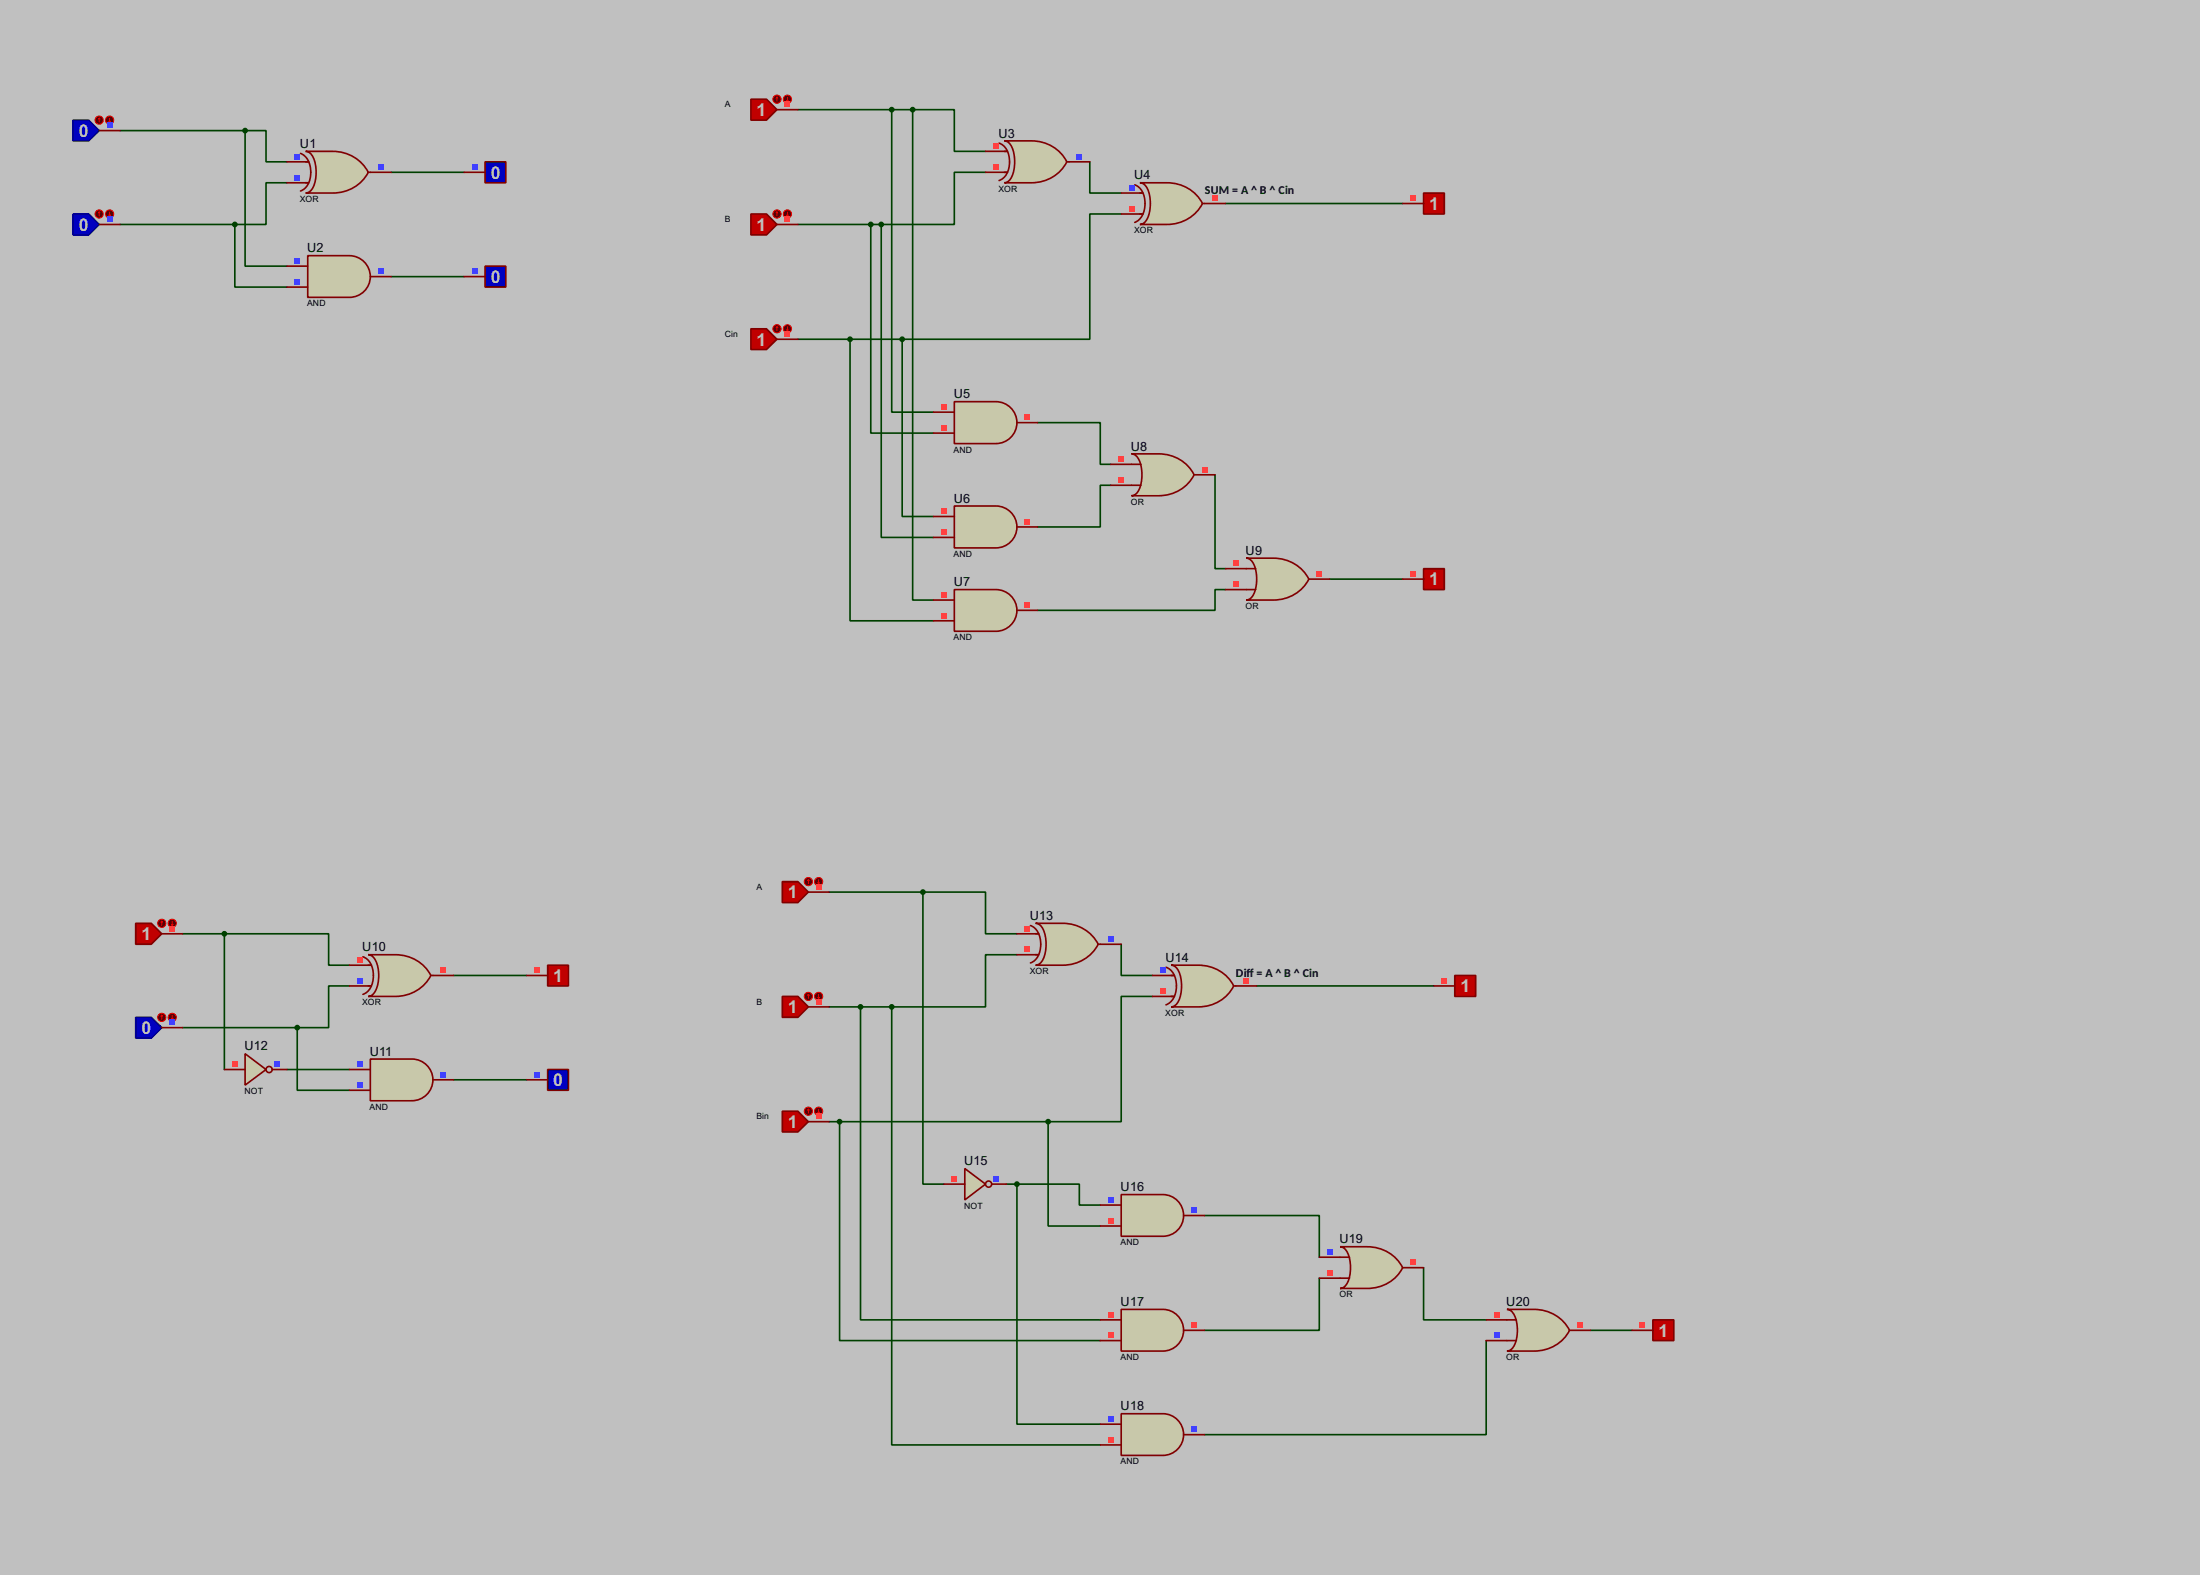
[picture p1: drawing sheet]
<svg xmlns="http://www.w3.org/2000/svg" width="536mm" height="383mm" viewBox="0 0 536 383" stroke-linecap="round" stroke-linejoin="round" font-family="sans-serif">
<path d="M0 0h535.9v383.5h-535.9z" fill="#c0c0c0"/>
<g fill="none" stroke="#004000" stroke-width=".4">
<path d="M29.3 31.8h30.4M59.7 31.8h5.1v7.6h5.1M59.7 31.8v33h10.2M194.4 26.7h27.9M217.2 26.7v73.7h10.2M222.3 26.7h10.2v10.2h7.6M222.3 26.7v119.4h5.1M265.5 39.4v7.6h7.6M29.3 54.7h27.9M57.2 54.7v15.2h12.7M69.9 44.5h-5.1v10.2h-7.6M95.3 42h17.8"/>
<path d="M194.4 54.7h20.3M212.1 54.7v50.8h15.3M214.7 54.7v76.2h12.7M240.1 42h-7.6v12.7h-17.8M273.1 52.1h-7.6v30.5h-45.7M298.5 49.6h43.2M95.3 67.4h17.8M194.4 82.6h25.4M207.1 82.6v68.6h20.3M219.8 82.6v43.2h7.6M252.8 102.9h15.2v10.2h2.6M270.6 118.2h-2.6v10.1h-15.2"/>
<path d="M296 115.6v22.9h2.5M298.5 143.6h-2.5v5h-43.2M323.9 141h17.8M202 217.2h22.8M224.8 217.2h15.3v10.2h7.6M224.8 217.2v71.1h5.1M44.5 227.4h10.2M54.7 227.4h25.4v7.6h5M54.7 227.4v33M110.5 237.5h17.8M247.7 232.5h-7.6v12.7h-22.9M273.1 229.9v7.6h7.6"/>
<path d="M44.5 250.2h27.9M72.4 250.2v15.3h12.7M85.1 240.1h-5v10.1h-7.7M202 245.2h15.2M209.6 245.2v76.2h58.4M217.2 245.2v106.6h50.8M280.7 242.6h-7.6v30.5h-17.8M306.1 240.1h43.2M69.9 260.4h15.2M110.5 262.9h17.8M202 273.1h53.3M204.5 273.1v53.3h63.5"/>
<path d="M255.3 273.1v25.4h12.7M245.2 288.3h2.5M247.7 288.3h15.2v5.1h5.1M247.7 288.3v58.5h20.3M293.4 296h28v10.1M321.4 311.2v12.7h-28M346.8 308.7v12.7h15.2M362 326.4v22.9h-68.6M387.4 323.9h10.2"/>
</g>
<path d="M17.8 29.3h3.8l2.6 2.5-2.6 2.5h-3.8z" fill-rule="evenodd" fill="#0000c0" stroke="#000080" stroke-width=".4"/>
<path d="M24.2 31.8h5.1" fill="none" stroke="#800000" stroke-width=".4"/>
<circle cx="24.1" cy="29.3" r="1" fill="#400000" stroke="#f00" stroke-width=".24"/>
<path d="M24.2 28.8l-.3 .2M24.2 28.8l.2 .2M24.2 28.8v1" fill="none" stroke="#f00" stroke-width=".24"/>
<circle cx="26.7" cy="29.3" r="1" fill="#400000" stroke="#f00" stroke-width=".24"/>
<path d="M26.5 29.5l.2 .3M26.7 28.8v1M27 29.5l-.3 .3" fill="none" stroke="#f00" stroke-width=".24"/>
<path d="M26.1 29.9h1.3v1.3h-1.3z" fill="#4040ff"/>
<path d="M17.8 52.1h3.8l2.6 2.6-2.6 2.5h-3.8z" fill-rule="evenodd" fill="#0000c0" stroke="#000080" stroke-width=".4"/>
<path d="M24.2 54.7h5.1" fill="none" stroke="#800000" stroke-width=".4"/>
<circle cx="24.1" cy="52.1" r="1" fill="#400000" stroke="#f00" stroke-width=".24"/>
<path d="M24.2 51.6l-.3 .3M24.2 51.6l.2 .3M24.2 51.6v1" fill="none" stroke="#f00" stroke-width=".24"/>
<circle cx="26.7" cy="52.1" r="1" fill="#400000" stroke="#f00" stroke-width=".24"/>
<path d="M26.5 52.4l.2 .2M26.7 51.6v1M27 52.4l-.3 .2" fill="none" stroke="#f00" stroke-width=".24"/>
<path d="M26.1 52.8h1.3v1.2h-1.3z" fill="#4040ff"/>
<path d="M74.5 36.9h6.6a9.6 9.6 0 0 1 8.6 5.1 9.6 9.6 0 0 1-8.6 5h-6.6a3.1 3.1 0 0 0 2.3-3.1 7.8 7.8 0 0 0-1.3-6.6z" fill-rule="evenodd" fill="#c8c8aa" stroke="#800000" stroke-width=".4"/>
<path d="M69.9 39.4h5.3M73.2 37.4a5.2 5.2 0 0 1 2.3 6.2 3.8 3.8 0 0 1-2.3 2.9M69.9 44.5h5.3M89.7 42h5.6" fill="none" stroke="#800000" stroke-width=".4"/>
<g fill="#4040ff">
<path d="M71.8 37.5h1.3v1.3h-1.3z"/>
<path d="M71.8 42.6h1.3v1.3h-1.3z"/>
<path d="M92.1 40.1h1.3v1.2h-1.3z"/>
</g>
<path d="M75 62.3h10.1a5.1 5.1 0 0 1 5.1 5 5.1 5.1 0 0 1-5.1 5.1h-10.1z" fill-rule="evenodd" fill="#c8c8aa" stroke="#800000" stroke-width=".4"/>
<path d="M69.9 64.8h5.1M69.9 69.9h5.1M90.2 67.4h5.1" fill="none" stroke="#800000" stroke-width=".4"/>
<g fill="#4040ff">
<path d="M71.8 62.9h1.3v1.3h-1.3z"/>
<path d="M71.8 68h1.3v1.3h-1.3z"/>
<path d="M92.1 65.5h1.3v1.2h-1.3z"/>
</g>
<g fill="#004000" stroke="#004000" stroke-width=".4">
<circle cx="59.7" cy="31.8" r=".5"/>
<circle cx="57.2" cy="54.7" r=".5"/>
</g>
<path d="M118.2 39.4h5v5.1h-5z" fill-rule="evenodd" fill="#0000c0" stroke="#800000" stroke-width=".4"/>
<path d="M113.1 42h5.1" fill="none" stroke="#800000" stroke-width=".4"/>
<path d="M115 40.1h1.3v1.2h-1.3z" fill="#4040ff"/>
<path d="M118.2 64.8h5v5.1h-5z" fill-rule="evenodd" fill="#0000c0" stroke="#800000" stroke-width=".4"/>
<path d="M113.1 67.4h5.1" fill="none" stroke="#800000" stroke-width=".4"/>
<path d="M115 65.5h1.3v1.2h-1.3z" fill="#4040ff"/>
<path d="M182.9 24.2h3.8l2.6 2.5-2.6 2.6h-3.8z" fill-rule="evenodd" fill="#c00000" stroke="#800000" stroke-width=".4"/>
<path d="M189.3 26.7h5.1" fill="none" stroke="#800000" stroke-width=".4"/>
<circle cx="189.2" cy="24.2" r="1" fill="#400000" stroke="#f00" stroke-width=".24"/>
<path d="M189.3 23.7l-.3 .2M189.3 23.7l.2 .2M189.3 23.7v1" fill="none" stroke="#f00" stroke-width=".24"/>
<circle cx="191.8" cy="24.2" r="1" fill="#400000" stroke="#f00" stroke-width=".24"/>
<path d="M191.6 24.4l.2 .3M191.8 23.7v1M192.1 24.4l-.3 .3" fill="none" stroke="#f00" stroke-width=".24"/>
<path d="M191.2 24.8h1.3v1.3h-1.3z" fill="#ff4040"/>
<path d="M182.9 52.1h3.8l2.6 2.6-2.6 2.5h-3.8z" fill-rule="evenodd" fill="#c00000" stroke="#800000" stroke-width=".4"/>
<path d="M189.3 54.7h5.1" fill="none" stroke="#800000" stroke-width=".4"/>
<circle cx="189.2" cy="52.1" r="1" fill="#400000" stroke="#f00" stroke-width=".24"/>
<path d="M189.3 51.6l-.3 .3M189.3 51.6l.2 .3M189.3 51.6v1" fill="none" stroke="#f00" stroke-width=".24"/>
<circle cx="191.8" cy="52.1" r="1" fill="#400000" stroke="#f00" stroke-width=".24"/>
<path d="M191.6 52.4l.2 .2M191.8 51.6v1M192.1 52.4l-.3 .2" fill="none" stroke="#f00" stroke-width=".24"/>
<path d="M191.2 52.8h1.3v1.2h-1.3z" fill="#ff4040"/>
<path d="M182.9 80.1h3.8l2.6 2.5-2.6 2.5h-3.8z" fill-rule="evenodd" fill="#c00000" stroke="#800000" stroke-width=".4"/>
<path d="M189.3 82.6h5.1" fill="none" stroke="#800000" stroke-width=".4"/>
<circle cx="189.2" cy="80.1" r="1" fill="#400000" stroke="#f00" stroke-width=".24"/>
<path d="M189.3 79.6l-.3 .2M189.3 79.6l.2 .2M189.3 79.6v1" fill="none" stroke="#f00" stroke-width=".24"/>
<circle cx="191.8" cy="80.1" r="1" fill="#400000" stroke="#f00" stroke-width=".24"/>
<path d="M191.8 79.6v1M191.6 80.3l.2 .3M192.1 80.3l-.3 .3" fill="none" stroke="#f00" stroke-width=".24"/>
<path d="M191.2 80.7h1.3v1.3h-1.3z" fill="#ff4040"/>
<path d="M244.7 34.3h6.6a9.5 9.5 0 0 1 8.6 5.1 9.5 9.5 0 0 1-8.6 5.1h-6.6a3.2 3.2 0 0 0 2.3-3.1 7.9 7.9 0 0 0-1.3-6.7z" fill-rule="evenodd" fill="#c8c8aa" stroke="#800000" stroke-width=".4"/>
<path d="M240.1 36.9h5.3M243.4 34.9a5.1 5.1 0 0 1 2.3 6.1 3.8 3.8 0 0 1-2.3 3M259.9 39.4h5.6M240.1 42h5.3" fill="none" stroke="#800000" stroke-width=".4"/>
<g fill="#ff4040">
<path d="M242 35h1.3v1.2h-1.3z"/>
<path d="M242 40.1h1.3v1.2h-1.3z"/>
</g>
<path d="M262.3 37.5h1.3v1.3h-1.3z" fill="#4040ff"/>
<path d="M277.7 44.5h6.6a9.6 9.6 0 0 1 8.6 5.1 9.6 9.6 0 0 1-8.6 5.1h-6.6a3.2 3.2 0 0 0 2.3-3.2 7.7 7.7 0 0 0-1.3-6.6z" fill-rule="evenodd" fill="#c8c8aa" stroke="#800000" stroke-width=".4"/>
<path d="M273.1 47h5.3M273.1 52.1h5.3M276.4 45a5.1 5.1 0 0 1 2.3 6.2 4 4 0 0 1-2.3 3M292.9 49.6h5.6" fill="none" stroke="#800000" stroke-width=".4"/>
<path d="M275 45.1h1.3v1.3h-1.3z" fill="#4040ff"/>
<g fill="#ff4040">
<path d="M275 50.2h1.3v1.3h-1.3z"/>
<path d="M295.3 47.7h1.3v1.2h-1.3z"/>
</g>
<path d="M346.8 47h5v5.1h-5z" fill-rule="evenodd" fill="#c00000" stroke="#800000" stroke-width=".4"/>
<path d="M341.7 49.6h5.1" fill="none" stroke="#800000" stroke-width=".4"/>
<path d="M343.6 47.7h1.3v1.2h-1.3z" fill="#ff4040"/>
<path d="M232.5 97.8h10.1a5.1 5.1 0 0 1 5.1 5.1 5.1 5.1 0 0 1-5.1 5.1h-10.1z" fill-rule="evenodd" fill="#c8c8aa" stroke="#800000" stroke-width=".4"/>
<path d="M227.4 100.4h5.1M227.4 105.5h5.1M247.7 102.9h5.1" fill="none" stroke="#800000" stroke-width=".4"/>
<g fill="#ff4040">
<path d="M229.3 98.5h1.3v1.2h-1.3z"/>
<path d="M229.3 103.6h1.3v1.2h-1.3z"/>
<path d="M249.6 101h1.3v1.3h-1.3z"/>
</g>
<path d="M232.5 123.2h10.1a5.1 5.1 0 0 1 5.1 5.1 5.1 5.1 0 0 1-5.1 5.1h-10.1z" fill-rule="evenodd" fill="#c8c8aa" stroke="#800000" stroke-width=".4"/>
<path d="M227.4 125.8h5.1M227.4 130.9h5.1M247.7 128.3h5.1" fill="none" stroke="#800000" stroke-width=".4"/>
<g fill="#ff4040">
<path d="M229.3 123.9h1.3v1.2h-1.3z"/>
<path d="M229.3 129h1.3v1.2h-1.3z"/>
<path d="M249.6 126.4h1.3v1.3h-1.3z"/>
</g>
<path d="M232.5 143.6h10.1a5.1 5.1 0 0 1 5.1 5 5.1 5.1 0 0 1-5.1 5.1h-10.1z" fill-rule="evenodd" fill="#c8c8aa" stroke="#800000" stroke-width=".4"/>
<path d="M227.4 146.1h5.1M227.4 151.2h5.1M247.7 148.6h5.1" fill="none" stroke="#800000" stroke-width=".4"/>
<g fill="#ff4040">
<path d="M229.3 144.2h1.3v1.3h-1.3z"/>
<path d="M229.3 149.3h1.3v1.2h-1.3z"/>
<path d="M249.6 146.7h1.3v1.3h-1.3z"/>
</g>
<path d="M275.6 110.5h6.6a9.5 9.5 0 0 1 8.7 5.1 9.5 9.5 0 0 1-8.7 5.1h-6.6a3.2 3.2 0 0 0 2.4-3.1 7.8 7.8 0 0 0-1.3-6.7z" fill-rule="evenodd" fill="#c8c8aa" stroke="#800000" stroke-width=".4"/>
<path d="M270.6 113.1h7.3M270.6 118.2h7.3M290.9 115.6h5.1" fill="none" stroke="#800000" stroke-width=".4"/>
<g fill="#ff4040">
<path d="M272.5 111.2h1.2v1.2h-1.2z"/>
<path d="M272.5 116.3h1.2v1.2h-1.2z"/>
<path d="M292.8 113.7h1.3v1.3h-1.3z"/>
</g>
<path d="M303.6 135.9h6.6a9.6 9.6 0 0 1 8.6 5.1 9.5 9.5 0 0 1-8.6 5.1h-6.6a3.2 3.2 0 0 0 2.3-3.1 7.8 7.8 0 0 0-1.3-6.7z" fill-rule="evenodd" fill="#c8c8aa" stroke="#800000" stroke-width=".4"/>
<path d="M298.5 138.5h7.4M298.5 143.6h7.4M318.8 141h5.1" fill="none" stroke="#800000" stroke-width=".4"/>
<g fill="#ff4040">
<path d="M300.4 136.6h1.3v1.2h-1.3z"/>
<path d="M300.4 141.7h1.3v1.2h-1.3z"/>
<path d="M320.7 139.1h1.3v1.3h-1.3z"/>
</g>
<g fill="#004000" stroke="#004000" stroke-width=".4">
<circle cx="217.2" cy="26.7" r=".5"/>
<circle cx="212.1" cy="54.7" r=".5"/>
<circle cx="219.7" cy="82.6" r=".5"/>
<circle cx="214.6" cy="54.7" r=".5"/>
<circle cx="222.3" cy="26.7" r=".5"/>
</g>
<path d="M346.8 138.5h5v5.1h-5z" fill-rule="evenodd" fill="#c00000" stroke="#800000" stroke-width=".4"/>
<path d="M341.7 141h5.1" fill="none" stroke="#800000" stroke-width=".4"/>
<path d="M343.6 139.1h1.3v1.3h-1.3z" fill="#ff4040"/>
<circle cx="207" cy="82.6" r=".5" fill="#004000" stroke="#004000" stroke-width=".4"/>
<path d="M33.1 224.8h3.8l2.5 2.6-2.5 2.5h-3.8z" fill-rule="evenodd" fill="#c00000" stroke="#800000" stroke-width=".4"/>
<path d="M39.4 227.4h5.1" fill="none" stroke="#800000" stroke-width=".4"/>
<circle cx="39.4" cy="224.8" r="1" fill="#400000" stroke="#f00" stroke-width=".24"/>
<path d="M39.4 224.3l-.2 .3M39.4 224.3l.3 .3M39.4 224.3v1.1" fill="none" stroke="#f00" stroke-width=".24"/>
<circle cx="41.9" cy="224.8" r="1" fill="#400000" stroke="#f00" stroke-width=".24"/>
<path d="M41.7 225.1l.3 .3M42 224.3v1.1M42.2 225.1l-.2 .3" fill="none" stroke="#f00" stroke-width=".24"/>
<path d="M41.3 225.5h1.3v1.2h-1.3z" fill="#ff4040"/>
<path d="M33.1 247.7h3.8l2.5 2.5-2.5 2.6h-3.8z" fill-rule="evenodd" fill="#0000c0" stroke="#000080" stroke-width=".4"/>
<path d="M39.4 250.2h5.1" fill="none" stroke="#800000" stroke-width=".4"/>
<circle cx="39.4" cy="247.7" r="1" fill="#400000" stroke="#f00" stroke-width=".24"/>
<path d="M39.4 247.2l-.2 .3M39.4 247.2l.3 .3M39.4 247.2v1" fill="none" stroke="#f00" stroke-width=".24"/>
<circle cx="41.9" cy="247.7" r="1" fill="#400000" stroke="#f00" stroke-width=".24"/>
<path d="M41.7 248l.3 .2M42 247.2v1M42.2 248l-.2 .2" fill="none" stroke="#f00" stroke-width=".24"/>
<path d="M41.3 248.3h1.3v1.3h-1.3z" fill="#4040ff"/>
<path d="M89.7 232.5h6.6a9.6 9.6 0 0 1 8.7 5 9.6 9.6 0 0 1-8.7 5.1h-6.6a3.2 3.2 0 0 0 2.4-3.1 7.6 7.6 0 0 0-1.4-6.6z" fill-rule="evenodd" fill="#c8c8aa" stroke="#800000" stroke-width=".4"/>
<path d="M85.1 235h5.4M88.4 233a5.1 5.1 0 0 1 2.4 6.1 3.9 3.9 0 0 1-2.4 3M105 237.5h5.5M85.1 240.1h5.4" fill="none" stroke="#800000" stroke-width=".4"/>
<path d="M87 233.1h1.3v1.3h-1.3z" fill="#ff4040"/>
<path d="M87 238.2h1.3v1.2h-1.3z" fill="#4040ff"/>
<path d="M107.4 235.6h1.2v1.3h-1.2z" fill="#ff4040"/>
<path d="M90.2 257.9h10.2a5.1 5.1 0 0 1 5.1 5 5.1 5.1 0 0 1-5.1 5.1h-10.2z" fill-rule="evenodd" fill="#c8c8aa" stroke="#800000" stroke-width=".4"/>
<path d="M85.1 260.4h5.1M85.1 265.5h5.1M105.5 262.9h5" fill="none" stroke="#800000" stroke-width=".4"/>
<g fill="#4040ff">
<path d="M87 258.5h1.3v1.3h-1.3z"/>
<path d="M87 263.6h1.3v1.2h-1.3z"/>
<path d="M107.4 261h1.2v1.3h-1.2z"/>
</g>
<circle cx="72.4" cy="250.2" r=".5" fill="#004000" stroke="#004000" stroke-width=".4"/>
<path d="M133.4 235h5.1v5.1h-5.1z" fill-rule="evenodd" fill="#c00000" stroke="#800000" stroke-width=".4"/>
<path d="M128.3 237.5h5.1" fill="none" stroke="#800000" stroke-width=".4"/>
<path d="M130.2 235.6h1.3v1.3h-1.3z" fill="#ff4040"/>
<path d="M133.4 260.4h5.1v5.1h-5.1z" fill-rule="evenodd" fill="#0000c0" stroke="#800000" stroke-width=".4"/>
<path d="M128.3 262.9h5.1" fill="none" stroke="#800000" stroke-width=".4"/>
<path d="M130.2 261h1.3v1.3h-1.3z" fill="#4040ff"/>
<path d="M59.7 256.6l5.1 3.8-5.1 3.8z" fill="#c8c8aa" stroke="#800000" stroke-width=".4"/>
<g fill="none" stroke="#800000" stroke-width=".4">
<path d="M54.7 260.4h5M66.3 260.4h3.6"/>
<circle cx="65.5" cy="260.4" r=".75"/>
</g>
<path d="M66.7 258.5h1.3v1.3h-1.3z" fill="#4040ff"/>
<path d="M56.6 258.5h1.2v1.3h-1.2z" fill="#ff4040"/>
<circle cx="54.6" cy="227.4" r=".5" fill="#004000" stroke="#004000" stroke-width=".4"/>
<path d="M190.6 214.7h3.8l2.5 2.5-2.5 2.6h-3.8z" fill-rule="evenodd" fill="#c00000" stroke="#800000" stroke-width=".4"/>
<path d="M196.9 217.2h5.1" fill="none" stroke="#800000" stroke-width=".4"/>
<circle cx="196.9" cy="214.7" r="1" fill="#400000" stroke="#f00" stroke-width=".24"/>
<path d="M196.9 214.2l-.2 .2M196.9 214.2l.3 .2M196.9 214.2v1" fill="none" stroke="#f00" stroke-width=".24"/>
<circle cx="199.4" cy="214.7" r="1" fill="#400000" stroke="#f00" stroke-width=".24"/>
<path d="M199.2 214.9l.2 .3M199.4 214.2v1M199.7 214.9l-.3 .3" fill="none" stroke="#f00" stroke-width=".24"/>
<path d="M198.8 215.3h1.3v1.3h-1.3z" fill="#ff4040"/>
<path d="M190.6 242.6h3.8l2.5 2.6-2.5 2.5h-3.8z" fill-rule="evenodd" fill="#c00000" stroke="#800000" stroke-width=".4"/>
<path d="M196.9 245.2h5.1" fill="none" stroke="#800000" stroke-width=".4"/>
<circle cx="196.9" cy="242.6" r="1" fill="#400000" stroke="#f00" stroke-width=".24"/>
<path d="M196.9 242.1l-.2 .3M196.9 242.1l.3 .3M196.9 242.1v1" fill="none" stroke="#f00" stroke-width=".24"/>
<circle cx="199.4" cy="242.6" r="1" fill="#400000" stroke="#f00" stroke-width=".24"/>
<path d="M199.2 242.9l.2 .2M199.4 242.1v1M199.7 242.9l-.3 .2" fill="none" stroke="#f00" stroke-width=".24"/>
<path d="M198.8 243.3h1.3v1.2h-1.3z" fill="#ff4040"/>
<path d="M190.6 270.6h3.8l2.5 2.5-2.5 2.5h-3.8z" fill-rule="evenodd" fill="#c00000" stroke="#800000" stroke-width=".4"/>
<path d="M196.9 273.1h5.1" fill="none" stroke="#800000" stroke-width=".4"/>
<circle cx="196.9" cy="270.6" r="1" fill="#400000" stroke="#f00" stroke-width=".24"/>
<path d="M196.9 270.1l-.2 .2M196.9 270.1l.3 .2M196.9 270.1v1" fill="none" stroke="#f00" stroke-width=".24"/>
<circle cx="199.4" cy="270.6" r="1" fill="#400000" stroke="#f00" stroke-width=".24"/>
<path d="M199.2 270.8l.2 .3M199.4 270.1v1M199.7 270.8l-.3 .3" fill="none" stroke="#f00" stroke-width=".24"/>
<path d="M198.8 271.2h1.3v1.3h-1.3z" fill="#ff4040"/>
<path d="M252.3 224.8h6.6a9.6 9.6 0 0 1 8.6 5.1 9.6 9.6 0 0 1-8.6 5.1h-6.6a3.2 3.2 0 0 0 2.3-3.1 7.8 7.8 0 0 0-1.3-6.7z" fill-rule="evenodd" fill="#c8c8aa" stroke="#800000" stroke-width=".4"/>
<path d="M247.7 227.4h5.3M247.7 232.5h5.3M251 225.4a5.1 5.1 0 0 1 2.3 6.1 3.8 3.8 0 0 1-2.3 3M267.5 229.9h5.6" fill="none" stroke="#800000" stroke-width=".4"/>
<g fill="#ff4040">
<path d="M249.6 225.5h1.3v1.2h-1.3z"/>
<path d="M249.6 230.6h1.3v1.2h-1.3z"/>
</g>
<path d="M269.9 228h1.3v1.3h-1.3z" fill="#4040ff"/>
<path d="M285.3 235h6.6a9.4 9.4 0 0 1 8.6 5.1 9.5 9.5 0 0 1-8.6 5.1h-6.6a3.2 3.2 0 0 0 2.3-3.2 7.7 7.7 0 0 0-1.3-6.6z" fill-rule="evenodd" fill="#c8c8aa" stroke="#800000" stroke-width=".4"/>
<path d="M280.7 237.5h5.4M284 235.5a5.1 5.1 0 0 1 2.4 6.2 4 4 0 0 1-2.4 3M280.7 242.6h5.4M300.5 240.1h5.6" fill="none" stroke="#800000" stroke-width=".4"/>
<path d="M282.6 235.6h1.3v1.3h-1.3z" fill="#4040ff"/>
<g fill="#ff4040">
<path d="M282.6 240.7h1.3v1.3h-1.3z"/>
<path d="M302.9 238.2h1.3v1.2h-1.3z"/>
</g>
<path d="M354.4 237.5h5.1v5.1h-5.1z" fill-rule="evenodd" fill="#c00000" stroke="#800000" stroke-width=".4"/>
<path d="M349.3 240.1h5.1" fill="none" stroke="#800000" stroke-width=".4"/>
<path d="M351.2 238.2h1.3v1.2h-1.3z" fill="#ff4040"/>
<path d="M235 284.5l5.1 3.8-5.1 3.9z" fill="#c8c8aa" stroke="#800000" stroke-width=".4"/>
<g fill="none" stroke="#800000" stroke-width=".4">
<path d="M229.9 288.3h5.1M241.6 288.3h3.6"/>
<circle cx="240.8" cy="288.3" r=".75"/>
</g>
<path d="M242 286.4h1.3v1.3h-1.3z" fill="#4040ff"/>
<path d="M231.8 286.4h1.3v1.3h-1.3z" fill="#ff4040"/>
<circle cx="224.8" cy="217.2" r=".5" fill="#004000" stroke="#004000" stroke-width=".4"/>
<path d="M273.1 290.9h10.2a5.1 5.1 0 0 1 5 5 5.1 5.1 0 0 1-5 5.1h-10.2z" fill-rule="evenodd" fill="#c8c8aa" stroke="#800000" stroke-width=".4"/>
<path d="M268 293.4h5.1M268 298.5h5.1M288.3 296h5.1" fill="none" stroke="#800000" stroke-width=".4"/>
<path d="M269.9 291.5h1.3v1.3h-1.3z" fill="#4040ff"/>
<path d="M269.9 296.6h1.3v1.3h-1.3z" fill="#ff4040"/>
<path d="M290.2 294.1h1.3v1.2h-1.3z" fill="#4040ff"/>
<path d="M273.1 318.8h10.2a5.1 5.1 0 0 1 5 5.1 5.1 5.1 0 0 1-5 5.1h-10.2z" fill-rule="evenodd" fill="#c8c8aa" stroke="#800000" stroke-width=".4"/>
<path d="M268 321.4h5.1M268 326.4h5.1M288.3 323.9h5.1" fill="none" stroke="#800000" stroke-width=".4"/>
<g fill="#ff4040">
<path d="M269.9 319.5h1.3v1.2h-1.3z"/>
<path d="M269.9 324.5h1.3v1.3h-1.3z"/>
<path d="M290.2 322h1.3v1.3h-1.3z"/>
</g>
<path d="M273.1 344.2h10.2a5.1 5.1 0 0 1 5 5.1 5.1 5.1 0 0 1-5 5.1h-10.2z" fill-rule="evenodd" fill="#c8c8aa" stroke="#800000" stroke-width=".4"/>
<path d="M268 346.8h5.1M268 351.8h5.1M288.3 349.3h5.1" fill="none" stroke="#800000" stroke-width=".4"/>
<path d="M269.9 344.9h1.3v1.2h-1.3z" fill="#4040ff"/>
<path d="M269.9 349.9h1.3v1.3h-1.3z" fill="#ff4040"/>
<path d="M290.2 347.4h1.3v1.3h-1.3z" fill="#4040ff"/>
<path d="M326.4 303.6h6.6a9.5 9.5 0 0 1 8.7 5.1 9.5 9.5 0 0 1-8.7 5h-6.6a3.1 3.1 0 0 0 2.4-3.1 7.8 7.8 0 0 0-1.3-6.6z" fill-rule="evenodd" fill="#c8c8aa" stroke="#800000" stroke-width=".4"/>
<path d="M321.4 306.1h7.3M321.4 311.2h7.3M341.7 308.7h5.1" fill="none" stroke="#800000" stroke-width=".4"/>
<path d="M323.3 304.2h1.2v1.3h-1.2z" fill="#4040ff"/>
<g fill="#ff4040">
<path d="M323.3 309.3h1.2v1.3h-1.2z"/>
<path d="M343.6 306.8h1.3v1.2h-1.3z"/>
</g>
<path d="M367.1 318.8h6.6a9.6 9.6 0 0 1 8.6 5.1 9.5 9.5 0 0 1-8.6 5.1h-6.6a3.2 3.2 0 0 0 2.3-3.2 7.8 7.8 0 0 0-1.3-6.6z" fill-rule="evenodd" fill="#c8c8aa" stroke="#800000" stroke-width=".4"/>
<path d="M362 321.4h7.4M362 326.4h7.4M382.3 323.9h5.1" fill="none" stroke="#800000" stroke-width=".4"/>
<path d="M363.9 319.5h1.3v1.2h-1.3z" fill="#ff4040"/>
<path d="M363.9 324.5h1.3v1.3h-1.3z" fill="#4040ff"/>
<path d="M384.2 322h1.3v1.3h-1.3z" fill="#ff4040"/>
<g fill="#004000" stroke="#004000" stroke-width=".4">
<circle cx="247.7" cy="288.3" r=".5"/>
<circle cx="217.2" cy="245.2" r=".5"/>
<circle cx="255.3" cy="273.1" r=".5"/>
<circle cx="209.6" cy="245.2" r=".5"/>
<circle cx="204.5" cy="273.1" r=".5"/>
</g>
<path d="M402.6 321.4h5.1v5h-5.1z" fill-rule="evenodd" fill="#c00000" stroke="#800000" stroke-width=".4"/>
<path d="M397.6 323.9h5" fill="none" stroke="#800000" stroke-width=".4"/>
<path d="M399.5 322h1.2v1.3h-1.2z" fill="#ff4040"/>
<g font-size="4.8" fill="#c0c0c0">
<text x="184.3" y="28.2">1</text>
<text x="19.2" y="33.4">0</text>
<text x="119.6" y="43.5">0</text>
<text x="348.2" y="51.1">1</text>
<text x="19.2" y="56.2">0</text>
<text x="184.3" y="56.2">1</text>
<text x="119.6" y="68.9">0</text>
<text x="184.3" y="84.2">1</text>
<text x="348.2" y="142.5">1</text>
<text x="191.9" y="218.8">1</text>
<text x="34.5" y="228.9">1</text>
<text x="134.8" y="239.1">1</text>
<text x="355.8" y="241.6">1</text>
<text x="34.5" y="251.8">0</text>
<text x="191.9" y="246.7">1</text>
<text x="134.8" y="264.5">0</text>
<text x="191.9" y="274.7">1</text>
<text x="404" y="325.5">1</text>
</g>
<g font-size="3.6">
<text x="293.5" y="47.3">SUM = A ^ B ^ Cin</text>
<text x="301.1" y="237.9">Dif = A ^ B ^ Cin</text>
<text x="303.7" y="237.9">f</text>
</g>
<g font-size="3.5">
<text x="243.2" y="33.5">U3</text>
<text x="73.1" y="36">U1</text>
<text x="276.3" y="43.7">U4</text>
<text x="74.8" y="61.4">U2</text>
<text x="232.3" y="97">U5</text>
<text x="275.5" y="109.7">U8</text>
<text x="232.3" y="122.4">U6</text>
<text x="303.4" y="135.1">U9</text>
<text x="232.3" y="142.8">U7</text>
<text x="250.9" y="224">U13</text>
<text x="88.3" y="231.7">U10</text>
<text x="283.9" y="234.2">U14</text>
<text x="59.6" y="255.8">U12</text>
<text x="90.1" y="257.1">U11</text>
<text x="234.9" y="283.7">U15</text>
<text x="273" y="290.1">U16</text>
<text x="326.3" y="302.8">U19</text>
<text x="273" y="318">U17</text>
<text x="366.9" y="318">U20</text>
<text x="273" y="343.4">U18</text>
</g>
<g font-size="2.4">
<text x="176.6" y="26.1">A</text>
<text x="243.2" y="46.7">XOR</text>
<text x="73" y="49.2">XOR</text>
<text x="176.6" y="54.1">B</text>
<text x="276.2" y="56.8">XOR</text>
<text x="74.8" y="74.6">AND</text>
<text x="176.6" y="82.1">Cin</text>
<text x="232.3" y="110.2">AND</text>
<text x="275.4" y="122.9">OR</text>
<text x="232.3" y="135.6">AND</text>
<text x="303.4" y="148.3">OR</text>
<text x="232.3" y="155.9">AND</text>
<text x="184.2" y="216.7">A</text>
<text x="250.8" y="237.2">XOR</text>
<text x="88.2" y="244.8">XOR</text>
<text x="184.2" y="244.6">B</text>
<text x="283.8" y="247.4">XOR</text>
<text x="59.5" y="266.4">NOT</text>
<text x="90" y="270.2">AND</text>
<text x="184.2" y="272.6">Bin</text>
<text x="234.8" y="294.4">NOT</text>
<text x="272.9" y="303.2">AND</text>
<text x="326.2" y="315.9">OR</text>
<text x="272.9" y="331.2">AND</text>
<text x="366.9" y="331.2">OR</text>
<text x="272.9" y="356.6">AND</text>
</g>
</svg>
